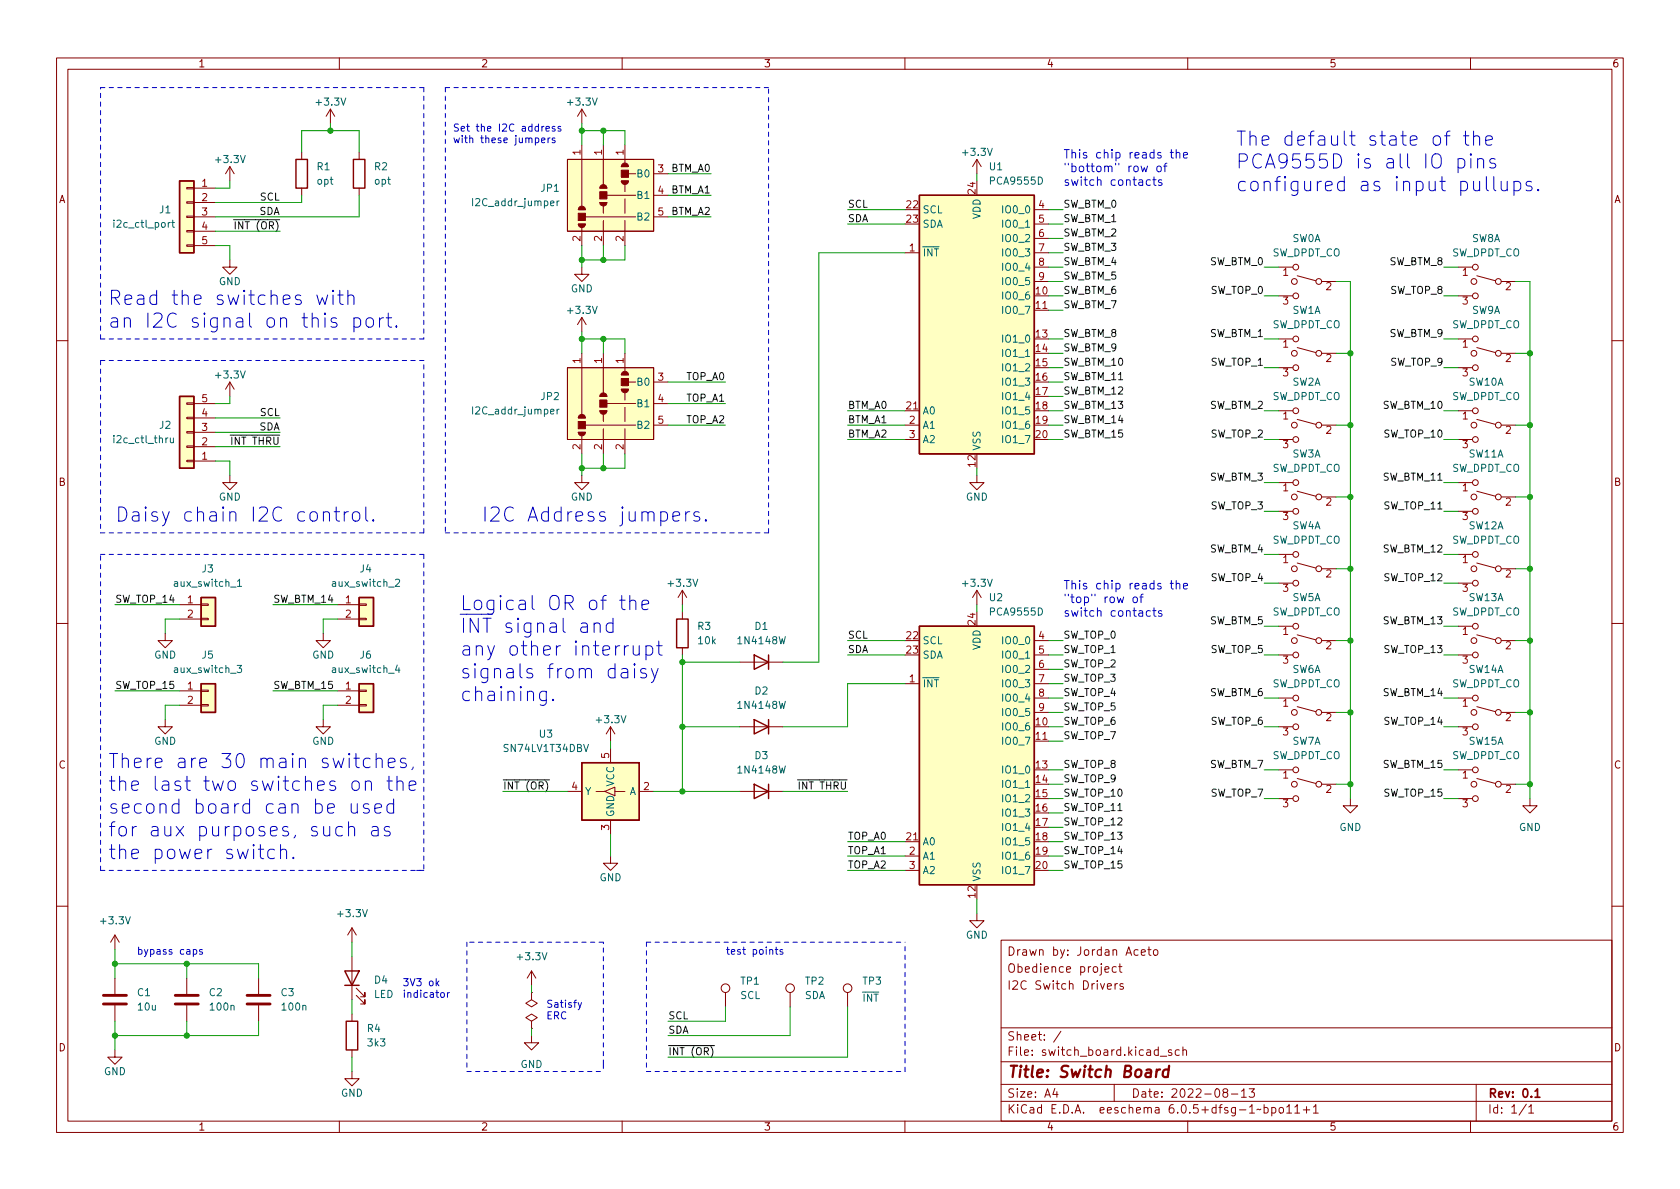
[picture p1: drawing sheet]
<svg xmlns="http://www.w3.org/2000/svg" width="297mm" height="210mm" viewBox="0 0 297 210" stroke-linecap="round" stroke-linejoin="round" font-family="sans-serif">
<g fill="none" stroke="#840000" stroke-width=".18">
<path d="M10 10.2h277v190.1h-277zM12 12.2h273v186.1h-273zM58.4 19.3l-.7 1.3M58.4 19.3v2.5M58.4 19.3l.8 1.3M60 10.2v2M102.9 19.3l-.8 1.3M102.9 19.3v2.5M102.9 19.3l.7 1.3M110 10.2v2M160 10.2v2M210 10.2v2"/>
<path d="M260 10.2v2M33 38.2h1.3v.3h-1.3zM33 35.7h1.3v.2h-1.3zM33 33.1h1.3v.3h-1.3zM34.3 33.3h3.8M34.3 35.8h3.8M34.3 38.3h3.8M40.6 29.5l-.7 1.2M40.6 29.5v2.5M40.6 29.5l.8 1.2M53.3 26.9v1.3M53.3 33.3v1.2"/>
<path d="M63.5 26.9v1.3M63.5 33.3v1.2M100.3 28.2h15.3v12.7h-15.3zM102.9 25.6v10.8M103.5 38.3h8.9M106.7 25.6v7M106.7 36.4v1.3M106.7 39v4.4M107.3 34.5h5.1M110.5 25.6v3.2M110.5 32.6v1.3M110.5 35.2v2.5"/>
<path d="M110.5 39v4.4M111.1 30.7h1.3M115.6 38.3h2.5M115.6 34.5h2.5M115.6 30.7h2.5M172.7 28.2v2.5M172.7 28.2l-.7 1.3M172.7 28.2l.8 1.3M182.9 37.1h2.5M182.9 39.6h2.5M33 43.3h1.3v.3h-1.3zM33 40.8h1.3v.2h-1.3z"/>
<path d="M34.3 40.9h3.8M34.3 43.4h3.8M40.6 46v1.2h1.3l-1.3 1.3-1.2-1.3h1.2M102.9 47.2v1.3h1.2l-1.2 1.3-1.3-1.3h1.3M102.9 40.3v3.1M102.9 56.1v2.6M102.9 56.1l-.8 1.3M102.9 56.1l.7 1.3M160 44.7h2.6M182.9 44.7h2.5M182.9 54.9h2.5M182.9 42.2h2.5"/>
<path d="M182.9 47.2h2.5M182.9 49.8h2.5M226.1 47.2h2.5M226.1 59.9h2.5M226.1 52.3h2.5M229.4 48.8l3.3 .9M233.7 49.8h2.5M257.8 47.2h2.5M257.8 59.9h2.5M257.8 52.3h2.5M261.1 48.8l3.3 .9M265.4 49.8h2.6"/>
<path d="M10 60.2h2M33 71.2h1.3v.3h-1.3zM33 73.8h1.3v.2h-1.3zM33 76.3h1.3v.3h-1.3zM33 78.9h1.3v.2h-1.3zM34.3 79h3.8M34.3 76.4h3.8M34.3 73.9h3.8M34.3 71.4h3.8M40.6 67.6v2.5M40.6 67.6l-.7 1.2M40.6 67.6l.8 1.2"/>
<path d="M100.3 65h15.3v12.7h-15.3zM102.9 62.5v10.8M102.9 77.1v3.2M103.5 75.2h8.9M106.7 62.5v7M106.7 73.3v1.2M106.7 75.8v4.5M107.3 71.4h5.1M110.5 62.5v3.2M110.5 69.5v1.2M110.5 72v2.5M110.5 75.8v4.5"/>
<path d="M111.1 67.6h1.3M115.6 71.4h2.5M115.6 75.2h2.5M115.6 67.6h2.5M160 75.2h2.6M160 72.6h2.6M160 77.7h2.6M226.1 72.6h2.5M226.1 77.7h2.5M226.1 65h2.5M229.4 61.5l3.3 .9M229.4 74.2l3.3 .9"/>
<path d="M233.7 75.2h2.5M233.7 62.5h2.5M257.8 72.6h2.5M257.8 77.7h2.5M257.8 65h2.5M261.1 74.2l3.3 .9M261.1 61.5l3.3 .9M265.4 75.2h2.6M265.4 62.5h2.6M285 60.2h2M33 81.4h1.3v.3h-1.3zM34.3 81.5h3.8"/>
<path d="M40.6 84.1v1.2h1.3l-1.3 1.3-1.2-1.3h1.2M102.9 84.1v1.2h1.2l-1.2 1.3-1.3-1.3h1.3M172.7 84.1v1.2h1.3l-1.3 1.3-1.3-1.3h1.3M226.1 98h2.5M226.1 85.3h2.5M226.1 90.4h2.5M229.4 99.6l3.3 .9M229.4 86.9l3.3 .9M233.7 87.9h2.5M257.8 98h2.5M257.8 85.3h2.5M257.8 90.4h2.5"/>
<path d="M261.1 99.6l3.3 .9M261.1 86.9l3.3 .9M265.4 87.9h2.6M10 110.2h2M29.2 112v1.3h-1.3l1.3 1.2 1.3-1.2h-1.3M31.7 106.9h3.9M31.7 109.5h3.9M35.6 109.3h1.2v.3h-1.2zM35.6 106.8h1.2v.3h-1.2zM57.1 112v1.3h-1.2l1.2 1.2 1.3-1.2h-1.3M59.7 106.9h3.8M59.7 109.5h3.8"/>
<path d="M63.5 109.3h1.3v.3h-1.3zM63.5 106.8h1.3v.3h-1.3zM120.6 104.4v2.5M120.6 108.2v1.3M120.6 114.5v1.3M120.6 104.4l-.7 1.3M120.6 104.4l.8 1.3M130.8 117.1h7.6M172.7 104.4l-.7 1.3M172.7 104.4v2.5M172.7 104.4l.8 1.3M182.9 113.3h2.5"/>
<path d="M182.9 115.8h2.5M182.9 118.4h2.5M226.1 103.1h2.5M226.1 115.8h2.5M226.1 110.7h2.5M229.4 112.3l3.3 .9M233.7 100.6h2.5M233.7 113.3h2.5M257.8 103.1h2.5M257.8 115.8h2.5M257.8 110.7h2.5M261.1 112.3l3.3 .9"/>
<path d="M265.4 100.6h2.6M265.4 113.3h2.6M285 110.2h2M29.2 127.2v1.3h-1.3l1.3 1.3 1.3-1.3h-1.3M31.7 122.2h3.9M31.7 124.7h3.9M35.6 124.6h1.2v.2h-1.2zM35.6 122h1.2v.3h-1.2zM57.1 127.2v1.3h-1.2l1.2 1.3 1.3-1.3h-1.3M59.7 122.2h3.8M59.7 124.7h3.8M63.5 124.6h1.3v.2h-1.3z"/>
<path d="M63.5 122h1.3v.3h-1.3zM100.3 139.9h2.6M105.4 139.9h1.5M106.9 139.9l1.8-.7v1.5zM107.9 128.5l-.7 1.3M107.9 128.5v2.6M107.9 132.3v2.6M107.9 128.5l.8 1.3M108.7 139.9h1.8M113 139.9h2.6M130.8 139.9h7.6M130.8 128.5h7.6"/>
<path d="M160 120.9h2.6M182.9 120.9h2.5M182.9 131.1h2.5M182.9 123.4h2.5M182.9 126h2.5M226.1 123.4h2.5M226.1 128.5h2.5M226.1 136.1h2.5M229.4 137.7l3.3 .9M229.4 125l3.3 .9M233.7 126h2.5M233.7 138.7h2.5"/>
<path d="M257.8 123.4h2.5M257.8 128.5h2.5M257.8 136.1h2.5M261.1 137.7l3.3 .9M261.1 125l3.3 .9M265.4 126h2.6M265.4 138.7h2.6M107.9 151.4v1.2h1.3l-1.3 1.3-1.2-1.3h1.2M107.9 145v2.6M160 151.4h2.6M160 148.8h2.6M160 153.9h2.6"/>
<path d="M226.1 141.2h2.5M238.8 141.2v1.3h1.2l-1.2 1.3-1.3-1.3h1.3M257.8 141.2h2.5M270.5 141.2v1.3h1.3l-1.3 1.3-1.3-1.3h1.3M10 160.2h2M20.3 165.3v2.6M20.3 173v2.8M20.3 177.8v2.8M20.3 165.3l-.7 1.3M20.3 165.3l.8 1.3M33 173v2.8M33 177.8v2.8"/>
<path d="M45.7 173v2.8M45.7 177.8v2.8M62.2 164.1v2.5M62.2 169.2v7.6M62.2 179.3v1.3M62.2 164.1l-.7 1.2M62.2 164.1l.8 1.2M63 176l1.5 1.5v-.7v.7h-.7M63 174.7l1.5 1.6v-.8v.8h-.7M94 175.5v1.3l1 .6-1 .6-1-.6 1-.6M94 175.5h.1M94 171.7l-.8 1.3"/>
<path d="M94 171.7v2.5M94 171.7l.7 1.3M128.3 175.5v2.5M139.7 175.5v2.5M149.9 175.5v2.5M172.7 161.5v1.3h1.3l-1.3 1.3-1.3-1.3h1.3M177 166.3h108v32h-108zM195.4 171.4l.7-.1-.1-.3-.4-.1-.2 .2v.8h.6M195.8 174.4l.7-.1-.1-.3-.4-.1-.2 .2 .1 .8h.5M197.1 173.9v1M197.4 171l-.5-.1-.3 .3v.4l.2 .3h.6M197.6 173.9l-.3 .1-.2 .2"/>
<path d="M197.8 170.9h.6M198 170.4v1.3l.4 .2M198.6 174l-.4-.1-.2 .2 .1 .3 .5 .1v.4h-.6M201.2 168l-.4-.1-.3 .3v.4l.1 .3h.6M201.8 168.4l.7-.1-.1-.3-.4-.1-.2 .2 .1 .8h.5M202.9 167.9h.6M203.1 167.4v1.3l.4 .2M204.1 168l.3-.1 .3 .3v.4l-.3 .3h-.3l-.2-.3v-.4zM285 160.2h2M20.3 185.7v1.2h1.3l-1.3 1.3-1.3-1.3h1.3M60 198.3v2M62.2 189.5v1.2h1.3l-1.3 1.3-1.2-1.3h1.2"/>
<path d="M62.2 185.7v1.2M94 180.6l1-.6-1-.7-1 .7 1 .6v1.3M94 181.9h.1M94 183.1v1.3h1.2l-1.2 1.3-1.3-1.3h1.3M110 198.3v2M160 198.3v2M177 194.8h108M177 191.8h108M177 187.8h108M177 181.8h108M186.5 192.5l-.4 1h1M186.9 193v1"/>
<path d="M187.6 182.4l-1.3 1.9M197 191.8v3M205.1 186.8h1.2M207.1 185.7l-.3-.1-.2 .2v.3l.5 .1v.4h-.5M208.5 185.7l-.4-.1-.3 .3v.4l.1 .3h.6M209.1 185.8l.3-.2 .3 .1 .1 .9M209.1 185.1v1.5M210 198.3v2M216.5 193.2l-.3-.3 .1-.2 .2-.2 .4 .1 .2 .2-.1 .2-.6 .2-.2 .3 .1 .4 .2 .1h.4l.2-.3-.1-.4-.2-.1M217.7 193.5h1.2M219.5 193l.4-.5v1.5M219.5 194h.9"/>
<path d="M220.9 192.5h.9l-.5 .6 .4 .1v.7l-.2 .1h-.4l-.2-.1M223.5 195.9l.4-.1 .3 .3v.4l-.1 .3h-.6M223.5 195.3v1.5M224.9 195.9l.4-.1 .3 .3v.4l-.2 .3h-.5M224.9 195.8v1.5M226.3 195.9l.3-.1 .3 .3v.4l-.3 .3h-.3l-.2-.3v-.4zM227.5 195.8l.4-.5v1.5M227.5 196.8h.9M228.9 195.8l.5-.5v1.5M228.9 196.8h.9M230.4 196.3h1.2M231 195.7v1.1"/>
<path d="M232.2 195.8l.4-.5v1.5M232.2 196.8h.9M260 198.3v2M261 191.8v6.5M269.9 195.3l-1.3 1.9M270.3 195.8l.4-.5v1.5M270.3 196.8h.9"/>
<circle cx="228.9" cy="49.8" r=".51"/>
<circle cx="229.1" cy="52.3" r=".51"/>
<circle cx="229.1" cy="47.2" r=".51"/>
<circle cx="229.1" cy="59.9" r=".51"/>
<circle cx="233.2" cy="49.8" r=".51"/>
<circle cx="260.6" cy="49.8" r=".51"/>
<circle cx="260.9" cy="59.9" r=".51"/>
<circle cx="260.9" cy="52.3" r=".51"/>
<circle cx="260.9" cy="47.2" r=".51"/>
<circle cx="264.9" cy="49.8" r=".51"/>
<circle cx="228.9" cy="75.2" r=".51"/>
<circle cx="228.9" cy="62.5" r=".51"/>
<circle cx="229.1" cy="72.6" r=".51"/>
<circle cx="229.1" cy="65" r=".51"/>
<circle cx="229.1" cy="77.7" r=".51"/>
<circle cx="233.2" cy="62.5" r=".51"/>
<circle cx="233.2" cy="75.2" r=".51"/>
<circle cx="260.6" cy="75.2" r=".51"/>
<circle cx="260.6" cy="62.5" r=".51"/>
<circle cx="260.9" cy="72.6" r=".51"/>
<circle cx="260.9" cy="77.7" r=".51"/>
<circle cx="260.9" cy="65" r=".51"/>
<circle cx="264.9" cy="62.5" r=".51"/>
<circle cx="264.9" cy="75.2" r=".51"/>
<circle cx="228.9" cy="87.9" r=".51"/>
<circle cx="229.1" cy="90.4" r=".51"/>
<circle cx="229.1" cy="98" r=".51"/>
<circle cx="229.1" cy="85.3" r=".51"/>
<circle cx="233.2" cy="87.9" r=".51"/>
<circle cx="260.6" cy="87.9" r=".51"/>
<circle cx="260.9" cy="98" r=".51"/>
<circle cx="260.9" cy="90.4" r=".51"/>
<circle cx="260.9" cy="85.3" r=".51"/>
<circle cx="264.9" cy="87.9" r=".51"/>
<circle cx="228.9" cy="100.6" r=".51"/>
<circle cx="228.9" cy="113.3" r=".51"/>
<circle cx="229.1" cy="110.7" r=".51"/>
<circle cx="229.1" cy="115.8" r=".51"/>
<circle cx="229.1" cy="103.1" r=".51"/>
<circle cx="233.2" cy="100.6" r=".51"/>
<circle cx="233.2" cy="113.3" r=".51"/>
<circle cx="260.6" cy="113.3" r=".51"/>
<circle cx="260.6" cy="100.6" r=".51"/>
<circle cx="260.9" cy="110.7" r=".51"/>
<circle cx="260.9" cy="103.1" r=".51"/>
<circle cx="260.9" cy="115.8" r=".51"/>
<circle cx="264.9" cy="100.6" r=".51"/>
<circle cx="264.9" cy="113.3" r=".51"/>
<circle cx="228.9" cy="126" r=".51"/>
<circle cx="228.9" cy="138.7" r=".51"/>
<circle cx="229.1" cy="123.4" r=".51"/>
<circle cx="229.1" cy="136.1" r=".51"/>
<circle cx="229.1" cy="128.5" r=".51"/>
<circle cx="233.2" cy="126" r=".51"/>
<circle cx="233.2" cy="138.7" r=".51"/>
<circle cx="260.6" cy="126" r=".51"/>
<circle cx="260.6" cy="138.7" r=".51"/>
<circle cx="260.9" cy="123.4" r=".51"/>
<circle cx="260.9" cy="128.5" r=".51"/>
<circle cx="260.9" cy="136.1" r=".51"/>
<circle cx="264.9" cy="126" r=".51"/>
<circle cx="264.9" cy="138.7" r=".51"/>
<circle cx="229.1" cy="141.2" r=".51"/>
<circle cx="260.9" cy="141.2" r=".51"/>
<circle cx="128.3" cy="174.7" r=".76"/>
<circle cx="139.7" cy="174.7" r=".76"/>
<circle cx="149.9" cy="174.7" r=".76"/>
</g>
<path d="M271.4 193l.4-.5v1.5M271.4 194h.9" fill="none" stroke="#840000" stroke-width=".3"/>
<path d="M204.5 189.1l-.1 1.4M205.1 189.1l-.4 .1-.2 .3M206.6 189.2a.66 .66 0 0 0-1 .3v.6l.1 .3 .2 .1 .6-.1M206.7 188.5l-.2 2" fill="none" stroke="#840000" stroke-width=".4"/>
<g fill="#ffffc2" stroke="#ffffc2" stroke-width=".18">
<path d="M35.6 120.9h2.5v5.1h-2.5z"/>
<path d="M35.6 105.7h2.5v5h-2.5z"/>
<path d="M63.5 105.7h2.5v5h-2.5z"/>
<path d="M63.5 120.9h2.5v5.1h-2.5z"/>
<path d="M102.9 134.9h10.1v10.1h-10.1z"/>
<path d="M31.7 70.1h2.6v12.7h-2.6z"/>
<path d="M162.6 110.7h20.3v45.8h-20.3z"/>
<path d="M162.6 34.5h20.3v45.8h-20.3z"/>
<path d="M31.7 32h2.6v12.7h-2.6z"/>
<path d="M100.3 28.2h15.3v12.7h-15.3z"/>
<path d="M100.3 65h15.3v12.7h-15.3z"/>
</g>
<g fill="none" stroke="#840000" stroke-width=".25">
<path d="M31.7 32h2.6v12.7h-2.6zM52.3 28.2h2.1v5.1h-2.1zM62.5 28.2h2v5.1h-2zM162.6 34.5h20.3v45.8h-20.3zM31.7 70.1h2.6v12.7h-2.6zM35.6 105.7h2.5v5h-2.5zM63.5 105.7h2.5v5h-2.5zM119.6 109.5h2.1v5h-2.1zM133.3 115.8l2.6 1.3-2.6 1.3zM135.9 115.8v2.6M162.6 110.7h20.3v45.8h-20.3zM35.6 120.9h2.5v5.1h-2.5z"/>
<path d="M63.5 120.9h2.5v5.1h-2.5zM102.9 134.9h10.1v10.1h-10.1zM133.3 127.2l2.6 1.3-2.6 1.3zM133.3 138.7l2.6 1.2-2.6 1.3zM135.9 127.2v2.6M135.9 138.7v2.5M61 171.7h2.5l-1.3 2.5zM61 174.2h2.5M61.2 180.6h2v5.1h-2z"/>
</g>
<g fill="none" stroke="#006464" stroke-width=".18">
<path d="M30.1 39.3l-.3 .3M30.4 39.3h.4M30.5 38.9v1.1l.3 .2M98.5 35.5v.9M98.9 35.5l-.4 .3M30.1 77.4l.1 .8 .3 .1 .2-.1M30.7 77.4v.9M98.5 72.4v.8M98.9 72.4l-.4 .2M41.9 117.7h.8l-.4 .4 .4 .2v.5l-.2 .1-.6-.1M42 102.8l.4-.4v1.3M42 103.7h.7"/>
<path d="M69.9 102.5l.5-.1 .3 .4-.8 .9h.8M70.2 117.6l-.3 .9h.8M70.5 118.1v.8"/>
</g>
<path d="M18.3 177.5h4.1M18.3 176h4.1M31 177.5h4.1M31 176h4.1M43.7 177.5h4.1M43.7 176h4.1" fill="none" stroke="#840000" stroke-width=".51"/>
<g fill="#840000" stroke="#840000" stroke-width=".18">
<path d="M102.2 39.6h1.3a.64 .64 0 0 1-.6 .6 .64 .64 0 0 1-.7-.6z"/>
<path d="M102.2 37.7h1.3v1.3h-1.3z"/>
<path d="M102.4 36.6a.64 .64 0 0 1 .7-.1 .64 .64 0 0 1 .4 .6h-1.3z"/>
<path d="M106 35.8h1.3a.64 .64 0 0 1-.6 .6 .64 .64 0 0 1-.7-.6z"/>
<path d="M106 33.9h1.3v1.3h-1.3z"/>
<path d="M102.2 37.1h1.3z"/>
<path d="M102.2 39.6h1.3z"/>
<path d="M106 33.3h1.3z"/>
<path d="M106 35.8h1.3z"/>
<path d="M109.9 29.5h1.2z"/>
<path d="M109.9 32h1.2z"/>
<path d="M106.2 32.8a.64 .64 0 0 1 .7-.1 .64 .64 0 0 1 .4 .6h-1.3z"/>
<path d="M109.9 32h1.2a.64 .64 0 0 1-.6 .6 .64 .64 0 0 1-.6-.6z"/>
<path d="M109.9 30.1h1.2v1.3h-1.2z"/>
<path d="M110 29a.64 .64 0 0 1 .7-.1 .64 .64 0 0 1 .4 .6h-1.2z"/>
<path d="M102.2 76.4h1.3a.64 .64 0 0 1-.6 .7 .64 .64 0 0 1-.7-.7z"/>
<path d="M102.2 74.5h1.3v1.3h-1.3z"/>
<path d="M102.4 73.5a.64 .64 0 0 1 .7-.2 .64 .64 0 0 1 .4 .6h-1.3z"/>
<path d="M106 72.6h1.3a.64 .64 0 0 1-.6 .7 .64 .64 0 0 1-.7-.7z"/>
<path d="M106 70.7h1.3v1.3h-1.3z"/>
<path d="M102.2 73.9h1.3z"/>
<path d="M102.2 76.4h1.3z"/>
<path d="M106 70.1h1.3z"/>
<path d="M106 72.6h1.3z"/>
<path d="M109.9 66.3h1.2z"/>
<path d="M109.9 68.8h1.2z"/>
<path d="M106.2 69.7a.64 .64 0 0 1 .7-.2 .64 .64 0 0 1 .4 .6h-1.3z"/>
<path d="M109.9 68.8h1.2a.64 .64 0 0 1-.6 .7 .64 .64 0 0 1-.6-.7z"/>
<path d="M109.9 66.9h1.2v1.3h-1.2z"/>
<path d="M110 65.9a.64 .64 0 0 1 .7-.2 .64 .64 0 0 1 .4 .6h-1.2z"/>
</g>
<g fill="none" stroke="#0000c2" stroke-width=".18">
<path d="M95.7 24.8l.7-.1-.1-.2-.4-.1-.2 .2 .1 .6h.5M96.5 22.8l.6-.2v-.2l-.4-.1-.2 .2 .1 .6h.5M96.9 24.4v.8M97.3 24.4l-.4 .2M98.1 22.4l-.3-.1-.2 .2 .1 .2 .4 .1v.3h-.5M98.1 24.5l-.3-.1-.2 .2 .1 .2 .4 .1v.3h-.5M99.1 22.4l-.3-.1-.1 .2v.2l.4 .1v.3h-.4M201.8 29.4l.2 1 .3-.7 .3 .7 .3-1M203.4 31.9l-.4-.1-.3 .3v.4l.1 .2h.6M203.8 31.8h.6M204 31.3v1.3l.4 .2M204.7 29.4h.3l.3 .3v.4l-.3 .3-.3-.1-.2-.2v-.4z"/>
<path d="M205.4 31.9l-.4-.1-.2 .2 .1 .2 .5 .2v.3h-.6M205.8 29.4h.5M206.3 28.9l-.3 .2v1.3M206.9 27h.6M207.1 26.5v1.2l.4 .3M208 27.1l.2-.1h.3l.1 1M208 26.5v1.5M209.3 27.5l.7-.2-.1-.3h-.4l-.2 .2v.7h.6M255.4 24h1M256.4 23.2l-.5 .1-.1 .2v2.2M257.8 28.2l.7-.2 .5 .5v.7l-.2 .4-.3 .1-.7-.1M257.8 28v2.5"/>
<path d="M258.8 24h.9M259.1 23.2v2.1l.1 .3 .5 .1M260.1 27.2l-.2 .1 .2 .1 .1-.1-.1-.1v.2M260.1 28v1.7M260.5 24.3a.62 .62 0 0 1 1.1 .1v1.3M260.5 23.2v2.5M261.3 28.3a.62 .62 0 0 1 1 .1v1.3M261.3 28v1.7M262.7 24.8l1.2-.2-.1-.5-.8-.1-.3 .4v.9l.1 .3 .2 .1 .8-.1M262.8 31.2v2.2l.4 .3M264.1 31.2v2.2l.4 .3M264.4 28.2l-.6-.2-.4 .4 .1 .4 .9 .2 .1 .2-.1 .4-.3 .1-.7-.1"/>
<path d="M265.4 32.1v1.3l.1 .2a.68 .68 0 0 0 1-.1M266.5 32.1v1.6M267.7 32.2l.7-.1 .5 .4v.8l-.3 .3-.2 .1-.7-.1M267.7 32.1v2.5M270.8 32.2l-.6-.1-.4 .3 .1 .4 .9 .2 .1 .3-.1 .3-.3 .1-.7-.1M272 33.5l.1 .1-.1 .1-.2-.1 .2-.1v.2M56 52.2l.5 1.6 .5-1.2 .5 1.2 .4-1.6M58.9 51.3l-.1 .2 .1 .1 .1-.1-.1-.2v.3M58.9 52.2v1.6M59.5 56.3l-.6-.1-.4 .4 .2 .3 .8 .2 .1 .3-.1 .3-.3 .2-.7-.2M59.7 52.2h1M60.1 51.3v2.2l.1 .2 .5 .1"/>
<path d="M61.5 52.4a.62 .62 0 0 1 1.1 .1v1.3M61.5 51.3v2.5M62.6 56.3l.7-.1 .5 .5v.7l-.3 .3-.2 .2-.7-.2M62.6 56.2v2.5M64.8 56.4a.68 .68 0 0 1 .7-.2 .68 .68 0 0 1 .5 .5v.7a.68 .68 0 0 1-.6 .5 .68 .68 0 0 1-.7-.5v-.7zM67.1 56.2v1.7M67.8 56.2a.64 .64 0 0 0-.7 .5M68.3 56.2h.9M68.7 55.4v2.1l.1 .2 .4 .2M70.1 57.6l.1 .1-.1 .2-.1-.2 .1-.1v.3M57.2 90.7a.62 .62 0 0 1 1.1 .1v1.4M59.1 90.5h.9"/>
<path d="M59.4 89.7v2.1l.2 .2 .4 .2M60.9 90.5v1.7M61.6 90.5a.64 .64 0 0 0-.7 .5M62.4 90.7a.68 .68 0 0 1 .7-.2 .68 .68 0 0 1 .5 .5v.7a.68 .68 0 0 1-.6 .5 .68 .68 0 0 1-.7-.5v-.7zM64.7 89.7v2.1l.3 .4M66 91.9l.1 .1-.1 .2-.1-.2 .1-.1v.3M119 91.3l1.2-.2-.2-.5-.7-.1-.3 .3v1l.1 .2 .2 .2 .7-.2M121.2 90.5v1.7M122 90.5a.64 .64 0 0 0-.8 .5M123.6 90.6l-.6-.1-.3 .3 .1 .4 .8 .2 .1 .3-.1 .3-.2 .2-.7-.2M124.8 91.9l.1 .1-.1 .2-.1-.2 .1-.1v.3M109.6 106.1h.9"/>
<path d="M109.9 105.3v2.1l.1 .3 .5 .1M109.9 118.3l.3-.1 .7 .1 .1 .3v1.3M111 118.8l-.8 .1a.49 .49 0 0 0-.4 .5 .49 .49 0 0 0 .4 .5l.8-.1M111.1 114.2a.64 .64 0 0 0-.7 .5M111.4 106.4a.62 .62 0 0 1 1 .1v1.3M111.4 105.3v2.5M112 114.2v1.3l.1 .2a.68 .68 0 0 0 .9-.1M112.2 117.4l-.1 .1 .1 .1 .1-.1-.1-.1v.2M112.2 118.2v1.7M113 114.2v1.7M113.5 107l1.2-.3-.1-.4-.7-.2-.4 .4v.9l.1 .3 .3 .1 .7-.1M114.2 114.3l.7-.1 .5 .5v.7l-.2 .3-.3 .2-.7-.2"/>
<path d="M114.2 118.3l-.6-.1-.3 .4 .1 .3 .8 .3 .1 .2-.1 .4-.2 .1-.7-.1M114.2 114.2v2.5M115.2 118.2l.6 1.7M116.1 114.2h1M116.4 118.2l-.9 2.3-.3 .2M116.5 113.4v2.1l.1 .2 .5 .2M200.4 105.7l.2-.1 .4 .1 .1 .6-.1 .2-.4 .1-.2-.2zM201.5 105.6h.6M202.1 105.1l-.3 .2v1.3M203.4 108.1l-.4-.1-.3 .3v.4l.1 .2h.6M203.8 108h.6M204 107.5v1.3l.4 .2"/>
<path d="M205.4 108.1l-.4-.1-.2 .2 .1 .2 .5 .2v.3h-.6M206.9 103.2h.6M207.1 102.7v1.2l.4 .3M208 103.3l.2-.1h.3l.1 1M208 102.7v1.5M209.3 103.7l.7-.2-.1-.3h-.4l-.2 .2v.7h.6M62.5 138.2a.68 .68 0 0 1 1 .4v.7a.68 .68 0 0 1-.6 .5 .68 .68 0 0 1-.7-.5v-.7zM64.6 138.3a.62 .62 0 0 1 1.1 .2v1.3M64.6 138.1v1.7M65.4 134.2l-.7-.1-.5 .5v.7l.3 .3 .2 .1 .7-.1M66.5 134.3a.62 .62 0 0 1 1.1 .1v1.3M66.5 133.2v2.5"/>
<path d="M68.4 138.1h1M68.7 134.9l1.1-.2-.1-.5-.7-.1-.3 .3v1l.1 .2 .2 .1 .7-.1M68.8 137.3v2.1l.1 .2 .5 .2M70.2 138.3a.62 .62 0 0 1 1.1 .2v1.3M70.2 137.3v2.5M71.7 134.2l-.6-.1-.3 .3 .1 .4 .8 .2 .2 .3-.2 .3-.2 .1-.7-.1M72.3 138.9l1.2-.2-.1-.5-.7-.1-.4 .4v.9l.2 .2 .2 .2 .7-.2M73.1 135.6l-.3 .5M96.6 122.2v2.1a.68 .68 0 0 1-1.1 .3M96.6 122.4l-.7-.2-.5 .5v.7l.2 .4 .3 .1 .7-.1M97.8 123.7l.1 .1-.1 .1-.1-.1 .1-.1v.2M48.5 150.3l-.7-.1-.5 .5v.7l.3 .3 .2 .1 .7-.1"/>
<path d="M49.6 150.4a.62 .62 0 0 1 1.1 .1v1.3M49.6 149.3v2.5M51.9 151.6l.1 .1-.1 .1-.2-.1 .2-.1v.2M60.6 146.3l-.8-.1-.4 .4v.7l.2 .4 .2 .1 .8-.1M61.6 146.4a.62 .62 0 0 1 1.1 .1v1.3M61.6 145.3v2.5M62.1 142.1v1.3l.1 .3a.68 .68 0 0 0 1-.1M63.2 142.1v1.7M65.2 142.2l-.6-.1-.4 .4 .2 .3 .8 .3 .1 .2-.1 .4-.2 .1-.8-.1M65.8 146.3l.2-.1 .7 .1 .2 .2v1.3M66.3 143l1.2-.3-.2-.5-.7-.1-.3 .4v.9l.1 .3 .2 .1 .7-.1M66.9 146.7l-.9 .2a.49 .49 0 0 0-.3 .4 .49 .49 0 0 0 .3 .5l.9-.1"/>
<path d="M68.9 146.3l-.6-.1-.4 .3 .2 .4 .8 .2 .1 .2-.1 .4-.2 .1-.8-.1M69.6 142.2l-.7-.1-.5 .5v.7l.3 .4 .2 .1 .7-.1M69.6 141.3v2.5M34.2 168l.3-.1 .3 .2-.1 .6h-.5M35.8 168l-.3-.1-.2 .2v.2l.5 .1v.3h-.5M77.2 173.8l.4 .5M77.6 173.5l-.5 .5M78 175.6l.3-.1 .3 .3v.3l-.3 .3-.3-.1-.1-.2zM79.1 175.5v.9M79.5 175.5l-.4 .3M102.2 177.3l.3 .8M102.8 177.3l-.4 1.1-.2 .2"/>
<path d="M137.1 167.9h.4M137.2 167.5v1.1l.3 .1M138.4 168l-.3-.1-.2 .2 .1 .2 .4 .1v.3h-.5"/>
</g>
<g fill="none" stroke="#0000c2" stroke-width=".18" stroke-dasharray=".8 .8">
<path d="M17.8 15.5h57.1M74.9 15.5v44.4M78.7 15.5h57.2M78.7 15.5v78.7M17.8 59.9h57.1M17.8 59.9v-44.4M17.8 63.7h57.1M17.8 63.7v30.5M17.8 94.2h57.1M17.8 98h57.1M74.9 94.2v-30.5M74.9 98v55.9"/>
<path d="M78.7 94.2h57.2M135.9 94.2v-78.7M17.8 153.9v-55.9M73.7 153.9h1.2M74.9 153.9h-57.1M82.5 166.6v22.9M106.7 166.6h-24.2M114.3 166.6v22.9M114.3 166.6h45.7M82.5 189.5h24.2M106.7 188.2v1.3M106.7 188.2v-21.6"/>
<path d="M114.3 189.5h45.7M160 189.5v-22.9"/>
</g>
<g fill="none" stroke="#009600" stroke-width=".18">
<path d="M40.6 32v1.3h-2.5M53.3 26.9v-3.8h10.2v3.8M53.3 34.5v1.3h-15.2M58.4 21.8v1.3M63.5 34.5v3.8h-25.4M102.9 23.1h7.6v2.5M102.9 21.8v3.8M106.7 23.1v2.5M118.1 38.3h7.6M118.1 34.5h7.6M118.1 30.7h7.6M149.9 37.1h10.1"/>
<path d="M149.9 39.6h10.1M172.7 30.7v1.3M185.4 37.1h2.6M185.4 39.6h2.6M38.1 43.4h2.5v2.6M38.1 40.9h11.4M102.9 59.9h7.6v2.6M102.9 43.4v3.8M102.9 58.7v3.8M106.7 43.4v2.6M106.7 59.9v2.6M110.5 43.4v2.6h-7.6"/>
<path d="M160 44.7h-15.2v72.4h-6.4M185.4 59.9h2.6M185.4 49.8h2.6M185.4 52.3h2.6M185.4 47.2h2.6M185.4 42.2h2.6M185.4 54.9h2.6M185.4 44.7h2.6M223.5 59.9h2.6M223.5 52.3h2.6M223.5 47.2h2.6M236.2 49.8h2.6v91.4"/>
<path d="M255.3 59.9h2.5M255.3 52.3h2.5M255.3 47.2h2.5M268 49.8h2.5v91.4M38.1 76.4h11.4M38.1 73.9h11.4M38.1 79h11.4M40.6 70.1v1.3h-2.5M118.1 71.4h10.2M118.1 75.2h10.2M118.1 67.6h10.2M149.9 75.2h10.1"/>
<path d="M149.9 72.6h10.1M149.9 77.7h10.1M185.4 75.2h2.6M185.4 72.6h2.6M185.4 77.7h2.6M185.4 65h2.6M185.4 62.5h2.6M185.4 70.1h2.6M185.4 67.6h2.6M223.5 72.6h2.6M223.5 77.7h2.6M223.5 65h2.6"/>
<path d="M236.2 75.2h2.6M236.2 62.5h2.6M255.3 72.6h2.5M255.3 77.7h2.5M255.3 65h2.5M268 75.2h2.5M268 62.5h2.5M38.1 81.5h2.5v2.6M102.9 80.3v3.8M106.7 80.3v2.5M110.5 80.3v2.5h-7.6M172.7 82.8v1.3"/>
<path d="M223.5 98h2.6M223.5 90.4h2.6M223.5 85.3h2.6M236.2 87.9h2.6M255.3 98h2.5M255.3 90.4h2.5M255.3 85.3h2.5M268 87.9h2.5M20.3 106.9h11.4M31.7 109.5h-2.5v2.5M48.3 106.9h11.4M59.7 109.5h-2.6v2.5"/>
<path d="M120.6 106.9v1.3M120.6 115.8v24.1M120.6 117.1h10.2M149.9 113.3h10.1M149.9 115.8h10.1M172.7 106.9v1.3M185.4 113.3h2.6M185.4 115.8h2.6M185.4 118.4h2.6M223.5 110.7h2.6M223.5 115.8h2.6M223.5 103.1h2.6"/>
<path d="M236.2 100.6h2.6M236.2 113.3h2.6M255.3 110.7h2.5M255.3 115.8h2.5M255.3 103.1h2.5M268 100.6h2.5M268 113.3h2.5M20.3 122.2h11.4M31.7 124.7h-2.5v2.5M48.3 122.2h11.4M59.7 124.7h-2.6v2.5M88.9 139.9h11.4"/>
<path d="M107.9 131.1v1.2M115.6 139.9h15.2M120.6 128.5h10.2M138.4 139.9h11.5M160 120.9h-10.1v7.6h-11.5M185.4 136.1h2.6M185.4 126h2.6M185.4 123.4h2.6M185.4 128.5h2.6M185.4 120.9h2.6M185.4 138.7h2.6M185.4 131.1h2.6"/>
<path d="M223.5 136.1h2.6M223.5 123.4h2.6M223.5 128.5h2.6M236.2 126h2.6M236.2 138.7h2.6M255.3 136.1h2.5M255.3 123.4h2.5M255.3 128.5h2.5M268 126h2.5M268 138.7h2.5M107.9 147.6v3.8M149.9 153.9h10.1"/>
<path d="M149.9 151.4h10.1M149.9 148.8h10.1M172.7 159v2.5M185.4 141.2h2.6M185.4 153.9h2.6M185.4 151.4h2.6M185.4 148.8h2.6M185.4 146.3h2.6M185.4 143.8h2.6M223.5 141.2h2.6M255.3 141.2h2.5M20.3 170.4h25.4v2.6"/>
<path d="M20.3 167.9v5.1M33 170.4v2.6M62.2 166.6v2.6M62.2 176.8v2.5M94 174.2v1.3M128.3 178v2.6h-10.2M139.7 178v5.1h-21.6M149.9 178v8.9h-31.8M20.3 180.6v5.1M33 180.6v2.5M45.7 180.6v2.5h-25.4M62.2 186.9v2.6"/>
<path d="M94 181.9v1.2"/>
</g>
<g fill="#009600" stroke="#009600" stroke-width=".18">
<circle cx="270.5" cy="113.3" r=".46"/>
<circle cx="270.5" cy="100.6" r=".46"/>
<circle cx="270.5" cy="126" r=".46"/>
<circle cx="270.5" cy="138.7" r=".46"/>
<circle cx="238.8" cy="113.3" r=".46"/>
<circle cx="270.5" cy="75.2" r=".46"/>
<circle cx="270.5" cy="62.5" r=".46"/>
<circle cx="238.8" cy="62.5" r=".46"/>
<circle cx="238.8" cy="138.7" r=".46"/>
<circle cx="238.8" cy="126" r=".46"/>
<circle cx="238.8" cy="75.2" r=".46"/>
<circle cx="238.8" cy="87.9" r=".46"/>
<circle cx="270.5" cy="87.9" r=".46"/>
<circle cx="238.8" cy="100.6" r=".46"/>
<circle cx="120.6" cy="128.5" r=".46"/>
<circle cx="120.6" cy="117.1" r=".46"/>
<circle cx="120.6" cy="139.9" r=".46"/>
<circle cx="106.7" cy="82.8" r=".46"/>
<circle cx="58.4" cy="23.1" r=".46"/>
<circle cx="102.9" cy="46" r=".46"/>
<circle cx="102.9" cy="59.9" r=".46"/>
<circle cx="106.7" cy="59.9" r=".46"/>
<circle cx="106.7" cy="46" r=".46"/>
<circle cx="106.7" cy="23.1" r=".46"/>
<circle cx="102.9" cy="23.1" r=".46"/>
<circle cx="102.9" cy="82.8" r=".46"/>
<circle cx="20.3" cy="183.1" r=".46"/>
<circle cx="33" cy="183.1" r=".46"/>
<circle cx="20.3" cy="170.4" r=".46"/>
<circle cx="33" cy="170.4" r=".46"/>
</g>
<g font-size="3.5" fill="#0000c2">
<text x="218.4" y="25.8">The default state of the</text>
<text x="218.4" y="29.8">PCA9555D is all IO pins</text>
<text x="218.4" y="33.9">configured as input pullups.</text>
<text x="19" y="54">Read the switches with</text>
<text x="19" y="58">an I2C signal on this port.</text>
<text x="20.3" y="92.3">Daisy chain I2C control.</text>
<text x="85.1" y="92.3">I2C Address jumpers.</text>
<text x="81.3" y="107.9">Logical OR of the</text>
<text x="81.3" y="111.9">~{INT} signal and</text>
<text x="81.3" y="116">any other interrupt</text>
<text x="81.3" y="120">signals from daisy</text>
<text x="81.3" y="124">chaining.</text>
<text x="19" y="135.9">There are 30 main switches,</text>
<text x="19" y="139.9">the last two switches on the</text>
<text x="19" y="143.9">second board can be used</text>
<text x="19" y="147.9">for aux purposes, such as</text>
<text x="19" y="152">the power switch.</text>
</g>
<text font-size="2.8" fill="#840000" x="178" y="190.6">Title: Switch Board</text>
<g font-size="2.1" fill="#0000c2">
<text x="188" y="28">This chip reads the</text>
<text x="188" y="30.4">&quot;bottom&quot; row of</text>
<text x="188" y="32.9">switch contacts</text>
<text x="188" y="104.2">This chip reads the</text>
<text x="188" y="106.6">&quot;top&quot; row of</text>
<text x="188" y="109.1">switch contacts</text>
</g>
<g font-size="2.1" fill="#840000">
<text x="178" y="172">Obedience project</text>
<text x="178" y="169">Drawn by: Jordan Aceto</text>
<text x="178" y="175">I2C Switch Drivers</text>
<text x="178" y="184">Sheet: /</text>
<text x="178" y="186.7">File: switch_board.kicad_sch</text>
<text x="178" y="196.9">KiCad E.D.A. eeschema 6.0.5+dfsg-1~bpo11+1</text>
<text x="178" y="194.1">Size: A4</text>
<text x="200" y="194.1">Date: 2022-08-13</text>
<text x="263" y="194.1">Rev: 0.1</text>
<text x="263" y="196.9">Id: 1/1</text>
</g>
<g font-size="1.8" fill="#840000">
<text x="35" y="11.9">1</text>
<text x="85" y="11.9">2</text>
<text x="135" y="11.9">3</text>
<text x="185" y="11.9">4</text>
<text x="235" y="11.9">5</text>
<text x="285" y="11.9">6</text>
<text x="10.3" y="35.9">A</text>
<text x="285.3" y="35.9">A</text>
<text x="10.3" y="85.9">B</text>
<text x="285.3" y="85.9">B</text>
<text x="10.3" y="135.9">C</text>
<text x="285.3" y="135.9">C</text>
<text x="10.3" y="185.9">D</text>
<text x="285.3" y="185.9">D</text>
<text x="35" y="199.9">1</text>
<text x="85" y="199.9">2</text>
<text x="135" y="199.9">3</text>
<text x="185" y="199.9">4</text>
<text x="235" y="199.9">5</text>
<text x="285" y="199.9">6</text>
</g>
<g font-size="1.8" fill="#006464">
<text x="56.1" y="18.7">+3.3V</text>
<text x="100.5" y="18.7">+3.3V</text>
<text x="38.3" y="28.8">+3.3V</text>
<text x="170.4" y="27.6">+3.3V</text>
<text x="56.1" y="30.1">R1</text>
<text x="56.1" y="32.6">opt</text>
<text x="66.2" y="30.1">R2</text>
<text x="66.3" y="32.6">opt</text>
<text x="95.7" y="33.9">JP1</text>
<text x="112.8" y="31.4">B0</text>
<text x="112.8" y="35.2">B1</text>
<text x="175" y="30.1">U1</text>
<text x="175.2" y="32.6">PCA9555D</text>
<text x="20.4" y="40.3">i2c_ctl_port</text>
<text x="28.2" y="37.7">J1</text>
<text x="83.9" y="36.4">I2C_addr_jumper</text>
<text x="112.8" y="39">B2</text>
<text x="163.1" y="37.7">SCL</text>
<text x="163.1" y="40.3">SDA</text>
<text x="173.4" y="38.8" transform="rotate(-90 173.4 38.8)">VDD</text>
<text x="177.6" y="37.7">IO0_0</text>
<text x="177.6" y="40.3">IO0_1</text>
<text x="163.1" y="45.3">~{INT}</text>
<text x="177.6" y="42.8">IO0_2</text>
<text x="177.6" y="45.3">IO0_3</text>
<text x="177.6" y="47.9">IO0_4</text>
<text x="224.9" y="45.3">SW_DPDT_CO</text>
<text x="228.5" y="42.8">SW0A</text>
<text x="256.6" y="45.3">SW_DPDT_CO</text>
<text x="260.2" y="42.8">SW8A</text>
<text x="38.7" y="50.4">GND</text>
<text x="100.9" y="51.7">GND</text>
<text x="177.6" y="53">IO0_6</text>
<text x="177.6" y="50.4">IO0_5</text>
<text x="100.5" y="55.5">+3.3V</text>
<text x="177.6" y="55.5">IO0_7</text>
<text x="224.9" y="58">SW_DPDT_CO</text>
<text x="228.5" y="55.5">SW1A</text>
<text x="256.6" y="58">SW_DPDT_CO</text>
<text x="260.2" y="55.5">SW9A</text>
<text x="177.6" y="60.6">IO1_0</text>
<text x="177.6" y="63.1">IO1_1</text>
<text x="177.6" y="65.7">IO1_2</text>
<text x="38.3" y="66.9">+3.3V</text>
<text x="95.7" y="70.7">JP2</text>
<text x="112.8" y="68.2">B0</text>
<text x="177.6" y="68.2">IO1_3</text>
<text x="177.6" y="70.7">IO1_4</text>
<text x="224.9" y="70.7">SW_DPDT_CO</text>
<text x="228.5" y="68.2">SW2A</text>
<text x="256.6" y="70.7">SW_DPDT_CO</text>
<text x="259.7" y="68.2">SW10A</text>
<text x="28.2" y="75.8">J2</text>
<text x="83.9" y="73.3">I2C_addr_jumper</text>
<text x="112.8" y="72">B1</text>
<text x="112.8" y="75.8">B2</text>
<text x="163.1" y="75.8">A1</text>
<text x="163.1" y="73.3">A0</text>
<text x="177.6" y="73.3">IO1_5</text>
<text x="177.6" y="75.8">IO1_6</text>
<text x="20.4" y="78.4">i2c_ctl_thru</text>
<text x="163.1" y="78.4">A2</text>
<text x="173.4" y="79.8" transform="rotate(-90 173.4 79.8)">VSS</text>
<text x="177.6" y="78.4">IO1_7</text>
<text x="224.9" y="83.4">SW_DPDT_CO</text>
<text x="228.5" y="80.9">SW3A</text>
<text x="256.6" y="83.4">SW_DPDT_CO</text>
<text x="259.7" y="80.9">SW11A</text>
<text x="38.7" y="88.5">GND</text>
<text x="100.9" y="88.5">GND</text>
<text x="170.8" y="88.5">GND</text>
<text x="228.5" y="93.6">SW4A</text>
<text x="259.7" y="93.6">SW12A</text>
<text x="35.7" y="101.2">J3</text>
<text x="63.7" y="101.2">J4</text>
<text x="224.9" y="96.1">SW_DPDT_CO</text>
<text x="256.6" y="96.1">SW_DPDT_CO</text>
<text x="31" y="103.8">aux_switch_1</text>
<text x="58.9" y="103.8">aux_switch_2</text>
<text x="118.3" y="103.8">+3.3V</text>
<text x="170.4" y="103.8">+3.3V</text>
<text x="175" y="106.3">U2</text>
<text x="228.5" y="106.3">SW5A</text>
<text x="259.7" y="106.3">SW13A</text>
<text x="123.4" y="111.4">R3</text>
<text x="123.5" y="113.9">10k</text>
<text x="130.7" y="113.9">1N4148W</text>
<text x="133.5" y="111.4">D1</text>
<text x="163.1" y="113.9">SCL</text>
<text x="175.2" y="108.8">PCA9555D</text>
<text x="177.6" y="113.9">IO0_0</text>
<text x="224.9" y="108.8">SW_DPDT_CO</text>
<text x="256.6" y="108.8">SW_DPDT_CO</text>
<text x="27.2" y="116.5">GND</text>
<text x="31" y="119">aux_switch_3</text>
<text x="35.7" y="116.5">J5</text>
<text x="55.2" y="116.5">GND</text>
<text x="58.9" y="119">aux_switch_4</text>
<text x="63.7" y="116.5">J6</text>
<text x="163.1" y="116.5">SDA</text>
<text x="173.4" y="115" transform="rotate(-90 173.4 115)">VDD</text>
<text x="177.6" y="116.5">IO0_1</text>
<text x="177.6" y="119">IO0_2</text>
<text x="228.5" y="119">SW6A</text>
<text x="259.7" y="119">SW14A</text>
<text x="130.7" y="125.3">1N4148W</text>
<text x="133.5" y="122.8">D2</text>
<text x="163.1" y="121.5">~{INT}</text>
<text x="177.6" y="121.5">IO0_3</text>
<text x="177.6" y="124.1">IO0_4</text>
<text x="224.9" y="121.5">SW_DPDT_CO</text>
<text x="256.6" y="121.5">SW_DPDT_CO</text>
<text x="27.2" y="131.7">GND</text>
<text x="55.2" y="131.7">GND</text>
<text x="95.4" y="130.4">U3</text>
<text x="105.6" y="127.9">+3.3V</text>
<text x="177.6" y="129.2">IO0_6</text>
<text x="177.6" y="131.7">IO0_7</text>
<text x="177.6" y="126.6">IO0_5</text>
<text x="228.5" y="131.7">SW7A</text>
<text x="259.7" y="131.7">SW15A</text>
<text x="89.3" y="133">SN74LV1T34DBV</text>
<text x="130.7" y="136.8">1N4148W</text>
<text x="133.5" y="134.2">D3</text>
<text x="177.6" y="136.8">IO1_0</text>
<text x="224.9" y="134.2">SW_DPDT_CO</text>
<text x="256.6" y="134.2">SW_DPDT_CO</text>
<text x="103.4" y="140.6">Y</text>
<text x="108.6" y="139.1" transform="rotate(-90 108.6 139.1)">VCC</text>
<text x="111.2" y="140.6">A</text>
<text x="177.6" y="139.3">IO1_1</text>
<text x="177.6" y="141.9">IO1_2</text>
<text x="108.6" y="144.5" transform="rotate(-90 108.6 144.5)">GND</text>
<text x="163.1" y="149.5">A0</text>
<text x="177.6" y="144.4">IO1_3</text>
<text x="177.6" y="146.9">IO1_4</text>
<text x="177.6" y="149.5">IO1_5</text>
<text x="236.8" y="146.9">GND</text>
<text x="268.5" y="146.9">GND</text>
<text x="106" y="155.8">GND</text>
<text x="163.1" y="152">A1</text>
<text x="163.1" y="154.6">A2</text>
<text x="173.4" y="156" transform="rotate(-90 173.4 156)">VSS</text>
<text x="177.6" y="152">IO1_6</text>
<text x="177.6" y="154.6">IO1_7</text>
<text x="18" y="163.4">+3.3V</text>
<text x="59.9" y="162.2">+3.3V</text>
<text x="170.8" y="166">GND</text>
<text x="66.2" y="173.9">D4</text>
<text x="91.6" y="169.8">+3.3V</text>
<text x="24.3" y="176.1">C1</text>
<text x="24.5" y="178.7">10u</text>
<text x="37" y="176.1">C2</text>
<text x="37.3" y="178.7">100n</text>
<text x="49.7" y="176.1">C3</text>
<text x="50" y="178.7">100n</text>
<text x="66.1" y="176.5">LED</text>
<text x="130.9" y="176.7">SCL</text>
<text x="131" y="174.1">TP1</text>
<text x="142.2" y="176.7">SDA</text>
<text x="142.4" y="174.1">TP2</text>
<text x="151.8" y="177.1">~{INT}</text>
<text x="152.6" y="174.1">TP3</text>
<text x="65" y="182.5">R4</text>
<text x="65.1" y="185">3k3</text>
<text x="18.4" y="190.1">GND</text>
<text x="92" y="188.8">GND</text>
<text x="60.3" y="193.9">GND</text>
</g>
<g font-size="1.8" fill="#0000c2">
<text x="80" y="23.3">Set the I2C address</text>
<text x="80" y="25.3">with these jumpers</text>
<text x="24.1" y="168.8">bypass caps</text>
<text x="128.3" y="168.8">test points</text>
<text x="71.1" y="174.4">3V3 ok</text>
<text x="71.1" y="176.4">indicator</text>
<text x="96.5" y="178.2">Satisfy</text>
<text x="96.5" y="180.2">ERC</text>
</g>
<g font-size="1.8" fill="#a90000">
<text x="102.6" y="27.4" transform="rotate(-90 102.6 27.4)">1</text>
<text x="106.4" y="27.4" transform="rotate(-90 106.4 27.4)">1</text>
<text x="110.2" y="27.4" transform="rotate(-90 110.2 27.4)">1</text>
<text x="35.7" y="33">1</text>
<text x="35.7" y="35.6">2</text>
<text x="116.3" y="30.5">3</text>
<text x="116.3" y="34.3">4</text>
<text x="172.5" y="34.3" transform="rotate(-90 172.5 34.3)">24</text>
<text x="35.7" y="38.1">3</text>
<text x="35.7" y="40.6">4</text>
<text x="116.3" y="38.1">5</text>
<text x="160.3" y="36.8">22</text>
<text x="160.3" y="39.4">23</text>
<text x="183.7" y="36.8">4</text>
<text x="183.7" y="39.4">5</text>
<text x="183.7" y="41.9">6</text>
<text x="35.7" y="43.2">5</text>
<text x="102.6" y="42.7" transform="rotate(-90 102.6 42.7)">2</text>
<text x="106.4" y="42.7" transform="rotate(-90 106.4 42.7)">2</text>
<text x="110.2" y="42.7" transform="rotate(-90 110.2 42.7)">2</text>
<text x="160.8" y="44.4">1</text>
<text x="183.7" y="44.4">7</text>
<text x="183.7" y="47">8</text>
<text x="183.2" y="52.1">10</text>
<text x="183.7" y="49.5">9</text>
<text x="226.8" y="48.8">1</text>
<text x="226.8" y="53.8">3</text>
<text x="234.5" y="51.3">2</text>
<text x="258.6" y="48.8">1</text>
<text x="258.6" y="53.8">3</text>
<text x="266.2" y="51.3">2</text>
<text x="183.2" y="54.6">11</text>
<text x="183.2" y="59.7">13</text>
<text x="102.6" y="64.2" transform="rotate(-90 102.6 64.2)">1</text>
<text x="106.4" y="64.2" transform="rotate(-90 106.4 64.2)">1</text>
<text x="110.2" y="64.2" transform="rotate(-90 110.2 64.2)">1</text>
<text x="183.2" y="62.2">14</text>
<text x="183.2" y="64.8">15</text>
<text x="226.8" y="61.5">1</text>
<text x="234.5" y="64">2</text>
<text x="258.6" y="61.5">1</text>
<text x="266.2" y="64">2</text>
<text x="35.7" y="71.1">5</text>
<text x="116.3" y="67.3">3</text>
<text x="116.3" y="71.1">4</text>
<text x="183.2" y="67.3">16</text>
<text x="183.2" y="69.8">17</text>
<text x="226.8" y="66.5">3</text>
<text x="258.6" y="66.5">3</text>
<text x="35.7" y="76.2">3</text>
<text x="35.7" y="73.7">4</text>
<text x="116.3" y="74.9">5</text>
<text x="160.3" y="72.4">21</text>
<text x="160.8" y="74.9">2</text>
<text x="160.8" y="77.5">3</text>
<text x="183.2" y="72.4">18</text>
<text x="183.2" y="74.9">19</text>
<text x="183.2" y="77.5">20</text>
<text x="226.8" y="74.2">1</text>
<text x="234.5" y="76.7">2</text>
<text x="258.6" y="74.2">1</text>
<text x="266.2" y="76.7">2</text>
<text x="35.7" y="81.3">1</text>
<text x="35.7" y="78.7">2</text>
<text x="102.6" y="79.5" transform="rotate(-90 102.6 79.5)">2</text>
<text x="106.4" y="79.5" transform="rotate(-90 106.4 79.5)">2</text>
<text x="110.2" y="79.5" transform="rotate(-90 110.2 79.5)">2</text>
<text x="172.5" y="82.5" transform="rotate(-90 172.5 82.5)">12</text>
<text x="226.8" y="79.2">3</text>
<text x="258.6" y="79.2">3</text>
<text x="226.8" y="86.9">1</text>
<text x="234.5" y="89.4">2</text>
<text x="258.6" y="86.9">1</text>
<text x="266.2" y="89.4">2</text>
<text x="226.8" y="91.9">3</text>
<text x="258.6" y="91.9">3</text>
<text x="226.8" y="99.6">1</text>
<text x="258.6" y="99.6">1</text>
<text x="33.2" y="106.7">1</text>
<text x="61.1" y="106.7">1</text>
<text x="226.8" y="104.6">3</text>
<text x="234.5" y="102.1">2</text>
<text x="258.6" y="104.6">3</text>
<text x="266.2" y="102.1">2</text>
<text x="33.2" y="109.2">2</text>
<text x="61.1" y="109.2">2</text>
<text x="160.3" y="113">22</text>
<text x="172.5" y="110.5" transform="rotate(-90 172.5 110.5)">24</text>
<text x="183.7" y="113">4</text>
<text x="226.8" y="112.3">1</text>
<text x="258.6" y="112.3">1</text>
<text x="160.3" y="115.6">23</text>
<text x="183.7" y="115.6">5</text>
<text x="183.7" y="118.1">6</text>
<text x="226.8" y="117.3">3</text>
<text x="234.5" y="114.8">2</text>
<text x="258.6" y="117.3">3</text>
<text x="266.2" y="114.8">2</text>
<text x="33.2" y="121.9">1</text>
<text x="33.2" y="124.5">2</text>
<text x="61.1" y="121.9">1</text>
<text x="61.1" y="124.5">2</text>
<text x="160.8" y="120.6">1</text>
<text x="183.7" y="120.6">7</text>
<text x="183.7" y="123.2">8</text>
<text x="183.7" y="125.7">9</text>
<text x="226.8" y="125">1</text>
<text x="258.6" y="125">1</text>
<text x="183.2" y="128.3">10</text>
<text x="183.2" y="130.8">11</text>
<text x="226.8" y="130">3</text>
<text x="234.5" y="127.5">2</text>
<text x="258.6" y="130">3</text>
<text x="266.2" y="127.5">2</text>
<text x="107.7" y="134.1" transform="rotate(-90 107.7 134.1)">5</text>
<text x="183.2" y="135.9">13</text>
<text x="226.8" y="137.7">1</text>
<text x="258.6" y="137.7">1</text>
<text x="101.1" y="139.7">4</text>
<text x="113.8" y="139.7">2</text>
<text x="183.2" y="138.4">14</text>
<text x="183.2" y="141">15</text>
<text x="183.2" y="143.5">16</text>
<text x="226.8" y="142.7">3</text>
<text x="234.5" y="140.2">2</text>
<text x="258.6" y="142.7">3</text>
<text x="266.2" y="140.2">2</text>
<text x="107.7" y="146.8" transform="rotate(-90 107.7 146.8)">3</text>
<text x="160.3" y="148.6">21</text>
<text x="183.2" y="146">17</text>
<text x="183.2" y="148.6">18</text>
<text x="160.8" y="151.1">2</text>
<text x="160.8" y="153.7">3</text>
<text x="183.2" y="151.1">19</text>
<text x="183.2" y="153.7">20</text>
<text x="172.5" y="158.7" transform="rotate(-90 172.5 158.7)">12</text>
</g>
<g font-size="1.8" fill="#0f0f0f">
<text x="46" y="35.5">SCL</text>
<text x="118.7" y="30.4">BTM_A0</text>
<text x="118.7" y="34.2">BTM_A1</text>
<text x="41" y="40.5">~{INT (OR)}</text>
<text x="45.8" y="38">SDA</text>
<text x="118.7" y="38">BTM_A2</text>
<text x="149.9" y="39.3">SDA</text>
<text x="149.9" y="36.7">SCL</text>
<text x="188" y="36.7">SW_BTM_0</text>
<text x="188" y="39.3">SW_BTM_1</text>
<text x="188" y="41.8">SW_BTM_2</text>
<text x="188" y="46.9">SW_BTM_4</text>
<text x="188" y="44.3">SW_BTM_3</text>
<text x="213.9" y="46.9">SW_BTM_0</text>
<text x="245.6" y="46.9">SW_BTM_8</text>
<text x="188" y="49.4">SW_BTM_5</text>
<text x="188" y="52">SW_BTM_6</text>
<text x="214.1" y="52">SW_TOP_0</text>
<text x="245.8" y="52">SW_TOP_8</text>
<text x="188" y="59.6">SW_BTM_8</text>
<text x="188" y="54.5">SW_BTM_7</text>
<text x="213.9" y="59.6">SW_BTM_1</text>
<text x="245.6" y="59.6">SW_BTM_9</text>
<text x="188" y="62.1">SW_BTM_9</text>
<text x="188" y="64.7">SW_BTM_10</text>
<text x="214.1" y="64.7">SW_TOP_1</text>
<text x="245.8" y="64.7">SW_TOP_9</text>
<text x="121.4" y="67.2">TOP_A0</text>
<text x="121.4" y="71">TOP_A1</text>
<text x="188" y="67.2">SW_BTM_11</text>
<text x="188" y="69.7">SW_BTM_12</text>
<text x="45.8" y="76.1">SDA</text>
<text x="46" y="73.6">SCL</text>
<text x="121.4" y="74.8">TOP_A2</text>
<text x="149.9" y="77.4">BTM_A2</text>
<text x="149.9" y="72.3">BTM_A0</text>
<text x="149.9" y="74.8">BTM_A1</text>
<text x="188" y="77.4">SW_BTM_15</text>
<text x="188" y="74.8">SW_BTM_14</text>
<text x="188" y="72.3">SW_BTM_13</text>
<text x="213.9" y="72.3">SW_BTM_2</text>
<text x="214.1" y="77.4">SW_TOP_2</text>
<text x="244.7" y="72.3">SW_BTM_10</text>
<text x="244.8" y="77.4">SW_TOP_10</text>
<text x="39.9" y="78.6">~{INT THRU}</text>
<text x="213.9" y="85">SW_BTM_3</text>
<text x="244.7" y="85">SW_BTM_11</text>
<text x="214.1" y="90.1">SW_TOP_3</text>
<text x="244.8" y="90.1">SW_TOP_11</text>
<text x="213.9" y="97.7">SW_BTM_4</text>
<text x="244.7" y="97.7">SW_BTM_12</text>
<text x="20.3" y="106.6">SW_TOP_14</text>
<text x="48.3" y="106.6">SW_BTM_14</text>
<text x="214.1" y="102.8">SW_TOP_4</text>
<text x="244.8" y="102.8">SW_TOP_12</text>
<text x="149.9" y="112.9">SCL</text>
<text x="188" y="112.9">SW_TOP_0</text>
<text x="213.9" y="110.4">SW_BTM_5</text>
<text x="244.7" y="110.4">SW_BTM_13</text>
<text x="149.9" y="115.5">SDA</text>
<text x="188" y="115.5">SW_TOP_1</text>
<text x="188" y="118">SW_TOP_2</text>
<text x="214.1" y="115.5">SW_TOP_5</text>
<text x="244.8" y="115.5">SW_TOP_13</text>
<text x="20.3" y="121.8">SW_TOP_15</text>
<text x="48.3" y="121.8">SW_BTM_15</text>
<text x="188" y="120.5">SW_TOP_3</text>
<text x="188" y="123.1">SW_TOP_4</text>
<text x="188" y="125.6">SW_TOP_5</text>
<text x="213.9" y="123.1">SW_BTM_6</text>
<text x="244.7" y="123.1">SW_BTM_14</text>
<text x="188" y="130.7">SW_TOP_7</text>
<text x="188" y="128.2">SW_TOP_6</text>
<text x="214.1" y="128.2">SW_TOP_6</text>
<text x="244.8" y="128.2">SW_TOP_14</text>
<text x="188" y="135.8">SW_TOP_8</text>
<text x="213.9" y="135.8">SW_BTM_7</text>
<text x="244.7" y="135.8">SW_BTM_15</text>
<text x="88.9" y="139.6">~{INT (OR)}</text>
<text x="140.2" y="139.6">~{INT THRU}</text>
<text x="188" y="143.4">SW_TOP_11</text>
<text x="188" y="138.3">SW_TOP_9</text>
<text x="188" y="140.9">SW_TOP_10</text>
<text x="214.1" y="140.9">SW_TOP_7</text>
<text x="244.8" y="140.9">SW_TOP_15</text>
<text x="149.9" y="148.5">TOP_A0</text>
<text x="188" y="145.9">SW_TOP_12</text>
<text x="188" y="148.5">SW_TOP_13</text>
<text x="149.9" y="153.6">TOP_A2</text>
<text x="149.9" y="151">TOP_A1</text>
<text x="188" y="153.6">SW_TOP_15</text>
<text x="188" y="151">SW_TOP_14</text>
<text x="118.1" y="180.2">SCL</text>
<text x="118.1" y="182.8">SDA</text>
<text x="118.1" y="186.6">~{INT (OR)}</text>
</g>
</svg>
